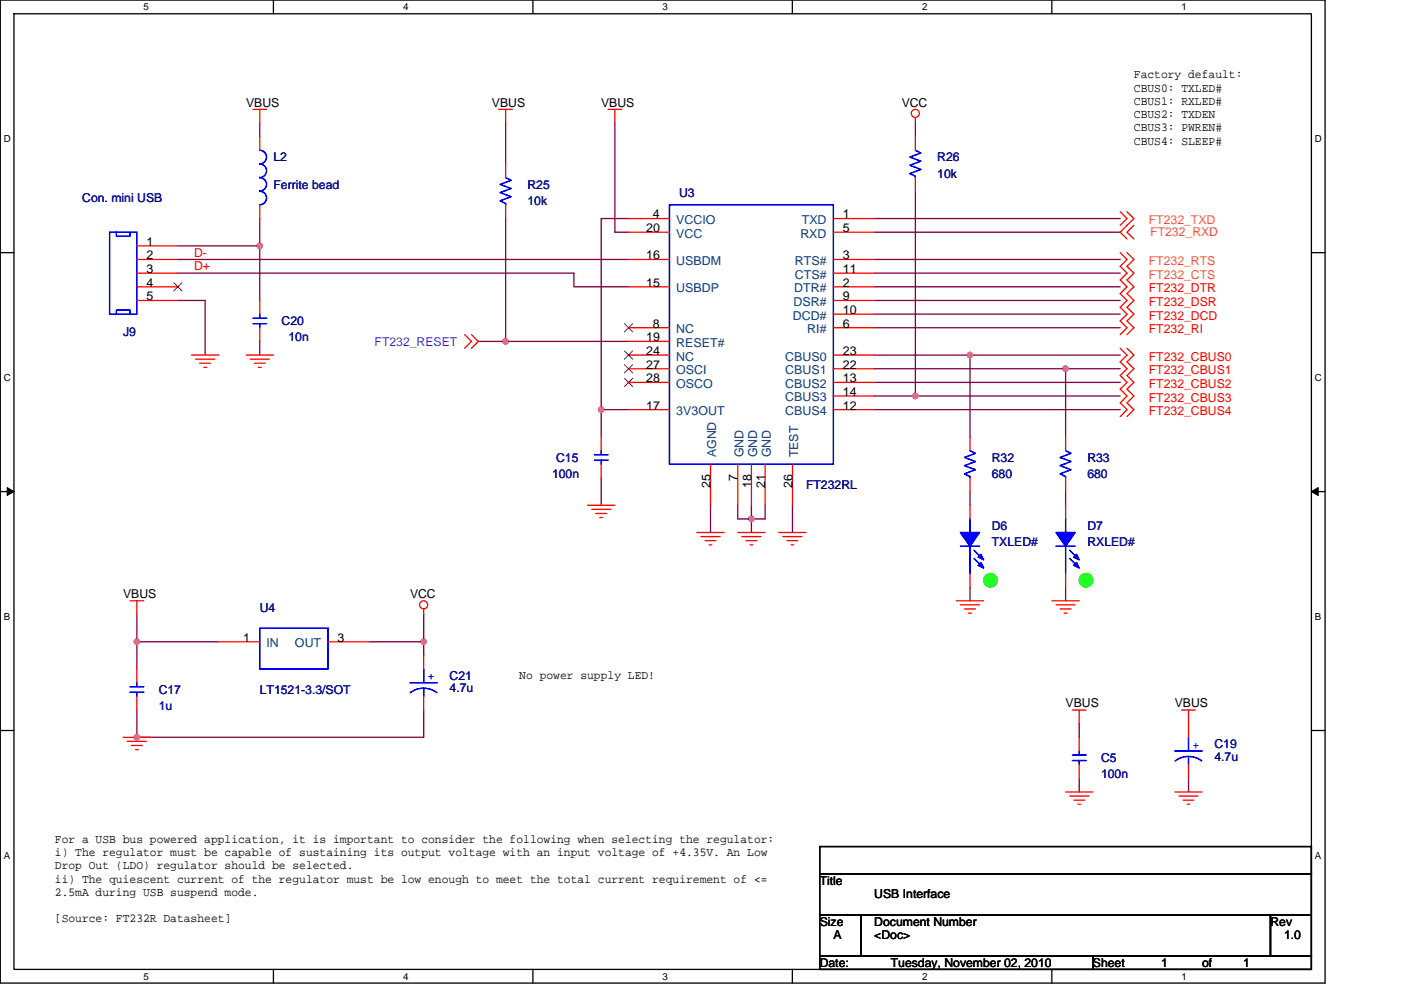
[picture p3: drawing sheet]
<svg xmlns="http://www.w3.org/2000/svg" width="297mm" height="210mm" viewBox="0 0 297 210" stroke-linecap="round" stroke-linejoin="round" font-family="sans-serif">
<path d="M.1 0h280.8v208.5h-280.8zM3 2.9h275v202.7h-275z" fill="none" stroke="#000" stroke-width=".28"/>
<g fill="#fff">
<path d="M30.5 .3h1.1v2.3h-1.1z"/>
<path d="M30.5 205.9h1.1v2.3h-1.1z"/>
</g>
<path d="M58 0v2.9M58 205.6v2.9" fill="none" stroke="#000" stroke-width=".28"/>
<g fill="#fff">
<path d="M85.5 .3h1.1v2.3h-1.1z"/>
<path d="M85.5 205.9h1.1v2.3h-1.1z"/>
</g>
<path d="M113 0v2.9M113 205.6v2.9" fill="none" stroke="#000" stroke-width=".28"/>
<g fill="#fff">
<path d="M140.5 .3h1.1v2.3h-1.1z"/>
<path d="M140.5 205.9h1.1v2.3h-1.1z"/>
</g>
<path d="M168 0v2.9M168 205.6v2.9" fill="none" stroke="#000" stroke-width=".28"/>
<g fill="#fff">
<path d="M195.5 .3h1.2v2.3h-1.2z"/>
<path d="M195.5 205.9h1.2v2.3h-1.2z"/>
</g>
<path d="M223 0v2.9M223 205.6v2.9" fill="none" stroke="#000" stroke-width=".28"/>
<g fill="#fff">
<path d="M250.5 .3h1.2v2.3h-1.2z"/>
<path d="M250.5 205.9h1.2v2.3h-1.2z"/>
<path d="M.8 28.3h1.5v2.3h-1.5z"/>
<path d="M278.8 28.3h1.5v2.3h-1.5z"/>
<path d="M.8 78.9h1.5v2.3h-1.5z"/>
<path d="M278.8 78.9h1.5v2.3h-1.5z"/>
</g>
<path d="M.1 53.6h2.9M278 53.6h2.9" fill="none" stroke="#000" stroke-width=".28"/>
<g fill="#fff">
<path d="M.8 129.6h1.4v2.3h-1.4z"/>
<path d="M278.8 129.6h1.4v2.3h-1.4z"/>
</g>
<path d="M.1 104.3h2.9M278 104.3h2.9" fill="none" stroke="#000" stroke-width=".28"/>
<path d="M1.5 103.4l1.5 .9-1.5 .8zM278 104.3l1.5-.9v1.7z" fill="#000" stroke="#000" stroke-width=".21"/>
<g fill="#fff">
<path d="M.8 180.3h1.4v2.3h-1.4z"/>
<path d="M278.8 180.3h1.4v2.3h-1.4z"/>
</g>
<path d="M.1 154.9h2.9M278 154.9h2.9M173.8 179.6h104.2v5.7h-104.2zM173.8 194h8.7v8.7h-8.7zM173.8 185.3h104.2v8.7h-104.2zM182.5 194h86.9v8.7h-86.9zM269.4 194h8.6v8.7h-8.6zM173.8 202.7h57.9v2.9h-57.9zM231.7 202.7h46.3v2.9h-46.3z" fill="none" stroke="#000" stroke-width=".28"/>
<g fill="none" stroke="#800040" stroke-width=".28">
<path d="M55.1 26.1v2.9M107.2 26.1v8.7M130.4 26.1v23.2h2.9M194.1 26.1v2.9M37.7 52.2h17.4M37.7 57.9h84v2.9h11.6M37.7 55h95.6M55.1 52.2v11.5M55.1 46.4v5.8M107.2 46.4v26M133.3 46.4h-5.8v40.5M185.4 46.4h52.1"/>
<path d="M185.4 49.3h52.1M185.4 55h52.1M185.4 57.9h52.1M194.1 40.6v43.4M37.7 63.7h5.8v11.6M55.1 72.4v2.9M101.4 72.4h5.8M107.2 72.4h26.1M185.4 78.2h40.5v14.5M185.4 60.8h52.1M185.4 63.7h52.1M185.4 66.6h52.1"/>
<path d="M185.4 69.5h52.1M185.4 75.3h20.3M205.7 75.3h31.8M205.7 75.3v17.4M225.9 78.2h11.6M127.5 86.9v5.8M127.5 86.9h5.8M185.4 81.1h52.1M185.4 86.9h52.1M185.4 84h8.7M194.1 84h43.4M127.5 101.4v5.8"/>
<path d="M150.6 107.2v5.7M156.4 107.2v2.9h2.9M159.3 107.2v2.9M159.3 110.1v2.8M162.2 107.2v2.9h-2.9M168 107.2v5.7M205.7 104.3v2.9M225.9 104.3v2.9M29 136.1h17.4M29 130.3v5.8M29 136.1v5.8M78.2 136.1h11.6v2.9"/>
<path d="M89.8 130.3v5.8M205.7 124.5v2.9M225.9 124.5v2.9M29 150.6v5.8h60.8v-5.8M228.8 153.5v2.9M228.8 165.1v2.9M252 165.1v2.9"/>
</g>
<g fill="#f0f" stroke="#f0f" stroke-width=".28">
<circle cx="127.5" cy="86.9" r=".57"/>
<circle cx="159.3" cy="110" r=".57"/>
<circle cx="107.2" cy="72.4" r=".57"/>
<circle cx="225.9" cy="78.2" r=".57"/>
<circle cx="194.1" cy="84" r=".57"/>
<circle cx="29" cy="136.1" r=".57"/>
<circle cx="89.8" cy="136.1" r=".57"/>
<circle cx="205.6" cy="75.3" r=".57"/>
<circle cx="29" cy="156.4" r=".57"/>
<circle cx="55.1" cy="52.1" r=".57"/>
</g>
<g fill="none" stroke="#f00" stroke-width=".28">
<path d="M53.6 23.2h2.9M55.1 23.2v2.9M55.1 29v2.9M105.7 23.2h2.9M107.2 23.2v2.9M107.2 34.8v2.9M128.9 23.2h2.9M130.4 23.2v2.9M194.1 24.9v1.2M194.1 29v2.9M194.1 37.7v2.9M29 55h8.7"/>
<path d="M29 57.9h8.7M29 52.2h8.7M55.1 43.5v2.9M107.2 43.5v2.9M133.3 46.4h8.6M133.3 49.3h8.6M133.3 55h8.6M176.7 46.4h8.7M176.7 49.3h8.7M176.7 55h8.7M176.7 57.9h8.7M237.5 44.9l1.4 1.5-1.4 1.4"/>
<path d="M237.5 53.6l1.4 1.4-1.4 1.5 1.4 1.4-1.4 1.5 1.4 1.4-1.4 1.5 1.4 1.4-1.4 1.5 1.4 1.4-1.4 1.5 1.4 1.4-1.4 1.5M238.9 44.9l1.5 1.5-2.9 2.9 1.4 1.4M238.9 53.6l1.5 1.4-1.5 1.5 1.5 1.4-1.5 1.5 1.5 1.4-1.5 1.5 1.5 1.4-1.5 1.5 1.5 1.4-1.5 1.5 1.5 1.4-1.5 1.5M240.4 47.8l-1.5 1.5 1.5 1.4M29 60.8h8.7M29 63.7h8.7M40.6 75.3h5.8M41.5 76.2h4M42.3 77h2.4M43.2 77.9h.6M52.2 75.3h5.8M53.1 76.2h4"/>
<path d="M53.9 77h2.3M54.8 77.9h.6M55.1 63.7v2.9M55.1 69.5v2.9M98.5 71l1.5 1.4-1.5 1.5M100 71l1.4 1.4-1.4 1.5M133.3 60.8h8.6M133.3 69.5h8.6M133.3 72.4h8.6M133.3 75.3h8.6M133.3 78.2h8.6M176.7 60.8h8.7"/>
<path d="M176.7 69.5h8.7M176.7 75.3h8.7M176.7 78.2h8.7M176.7 63.7h8.7M176.7 66.6h8.7M237.5 73.9l1.4 1.4-1.4 1.5 1.4 1.4-1.4 1.5 1.4 1.4-1.4 1.4 1.4 1.5-1.4 1.4 1.4 1.5-1.4 1.4M238.9 73.9l1.5 1.4-1.5 1.5 1.5 1.4-1.5 1.5 1.5 1.4-1.5 1.4 1.5 1.5-1.5 1.4 1.5 1.5-1.5 1.4M127.5 92.7v2.9M127.5 98.5v2.9M133.3 81.1h8.6M133.3 86.9h8.6M150.6 98.5v8.7"/>
<path d="M156.4 98.5v8.7M159.3 98.5v8.7M162.2 98.5v8.7M168 98.5v8.7M176.7 81.1h8.7M176.7 86.9h8.7M176.7 84h8.7M205.7 92.7v2.9M225.9 92.7v2.9M124.6 107.2h5.8M125.5 108h4M126.3 108.9h2.3"/>
<path d="M127.2 109.8h.6M147.7 112.9h5.8M148.6 113.8h4.1M149.5 114.7h2.3M150.3 115.6h.6M156.4 112.9h5.8M157.3 113.8h4.1M158.2 114.7h2.3M159 115.6h.6M165.1 112.9h5.8M166 113.8h4M166.9 114.7h2.3"/>
<path d="M167.7 115.6h.6M205.7 101.4v2.9M205.7 107.2v2.9M225.9 101.4v2.9M225.9 107.2v2.9M27.6 127.4h2.9M29 127.4v2.9M46.4 136.1h8.7M69.6 136.1h8.6M89.8 129.2v1.1M89.8 139v2.9M202.8 127.4h5.8"/>
<path d="M203.6 128.3h4.1M204.5 129.2h2.3M205.4 130h.5M205.7 121.6v2.9M223 127.4h5.8M223.9 128.3h4M224.8 129.2h2.3M225.6 130h.6M225.9 121.6v2.9M26.1 156.4h5.8M27 157.2h4M27.9 158.1h2.3"/>
<path d="M28.7 159h.6M29 141.9v2.9M29 147.7v2.9M89.8 147.7v2.9M227.4 150.6h2.9M228.8 150.6v2.9M228.8 156.4v2.9M250.5 150.6h2.9M252 150.6v5.8M225.9 168h5.8M226.8 168.8h4M227.7 169.7h2.3"/>
<path d="M228.5 170.6h.6M228.8 162.2v2.9M249.1 168h5.8M250 168.8h4M250.8 169.7h2.3M251.7 170.6h.6M252 162.2v2.9"/>
<circle cx="194.1" cy="24.1" r=".86"/>
<circle cx="89.8" cy="128.3" r=".86"/>
</g>
<g fill="#0f0" stroke="#0f0" stroke-width=".28">
<circle cx="210" cy="123.1" r="1.44"/>
<circle cx="230.2" cy="123.1" r="1.44"/>
</g>
<g fill="none" stroke="#00f" stroke-width=".28">
<path d="M55.1 37.7h-.1a1.43 1.43 0 0 1 1.5 1.4 1.43 1.43 0 0 1-1.5 1.4v.1a1.44 1.44 0 0 1 1.5 1.4 1.44 1.44 0 0 1-1.5 1.4h.1M55.1 31.9h-.1a1.44 1.44 0 0 1 1.5 1.4 1.44 1.44 0 0 1-1.5 1.5 1.44 1.44 0 0 1 1.5 1.4 1.44 1.44 0 0 1-1.5 1.5h.1M107.2 37.7l1.2 .5-2.4 .9 2.4 .9-2.4 .9 2.4 .8-2.4 .9 1.2 .6v.3M194.1 31.9l1.1 .5-2.3 .9 2.3 .9-2.3 .9 2.3 .8-2.3 .9 1.2 .6v.3M23.2 49.3h5.8v17.3h-5.8zM24.7 49.3v.8h2.9v-.8M141.9 43.5h34.8v55h-34.8zM24.7 66.6v-.8h2.9v.8M53.6 68.6h2.9M53.6 67.5h2.9M55.1 66.6v.9M55.1 68.6v.9"/>
<path d="M126 97.6h2.9M126 96.5h2.9M127.5 95.6v.9M127.5 97.6v.9M205.7 95.6l1.1 .6-2.3 .8 2.3 .9-2.3 .9 2.3 .8-2.3 .9 1.2 .6v.3M225.9 95.6l1.2 .6-2.3 .8 2.3 .9-2.3 .9 2.3 .8-2.3 .9 1.1 .6v.3M203.6 115.8h4.1M205.7 110.1v2.8M205.7 115.8v5.8M206.5 116.7l1.8 1.7M206.5 118.4l1.8 1.8M223.9 115.8h4"/>
<path d="M225.9 110.1v2.8M225.9 115.8v5.8M226.8 116.7l1.7 1.7M226.8 118.4l1.7 1.8M55.1 133.2h14.5v8.7h-14.5zM27.6 146.8h2.9M27.6 145.7h2.9M29 144.8v.9M29 146.8v.9M86.9 144.8h5.8M87 146.9a4.6 4.6 0 0 1 5.6 0M89.8 146v1.7"/>
<path d="M89.8 141.9v2.9M228.8 159.3v.8M249.1 159.3h5.8M252 156.4v2.9M227.4 161.3h2.9M227.4 160.1h2.9M228.8 161.3v.9M249.1 161.4a4.6 4.6 0 0 1 5.7 0M252 160.4v1.8"/>
</g>
<path d="M36.8 60l1.8 1.7M38.6 60l-1.8 1.7M132.4 68.6l1.8 1.8M132.4 74.4l1.8 1.8M132.4 77.3l1.8 1.8M134.1 68.6l-1.7 1.8M134.1 74.4l-1.7 1.8M134.1 77.3l-1.7 1.8M132.4 80.2l1.8 1.8M134.1 80.2l-1.7 1.8" fill="none" stroke="#804000" stroke-width=".21"/>
<g fill="#00f" stroke="#00f" stroke-width=".28">
<path d="M223.9 112.9h4l-2 2.9z" fill-rule="evenodd"/>
<path d="M228.2 119.3l.6 1.2-1.1-.6z" fill-rule="evenodd"/>
<path d="M228.2 117.6l.6 1.1-1.1-.5z" fill-rule="evenodd"/>
<path d="M223.9 112.9h4l-2 2.9z" fill-rule="evenodd"/>
<path d="M228.2 119.3l.6 1.2-1.1-.6z" fill-rule="evenodd"/>
<path d="M228.2 117.6l.6 1.1-1.1-.5z" fill-rule="evenodd"/>
<path d="M203.6 112.9h4.1l-2 2.9z" fill-rule="evenodd"/>
<path d="M208 119.3l.6 1.2-1.2-.6z" fill-rule="evenodd"/>
<path d="M208 117.6l.6 1.1-1.2-.5z" fill-rule="evenodd"/>
<path d="M203.6 112.9h4.1l-2 2.9z" fill-rule="evenodd"/>
<path d="M208 119.3l.6 1.2-1.2-.6z" fill-rule="evenodd"/>
<path d="M208 117.6l.6 1.1-1.2-.5z" fill-rule="evenodd"/>
</g>
<g font-size="2.6">
<text x="240.4" y="16.6">Factory default:</text>
<text x="52.2" y="22.6">VBUS</text>
<text x="104.3" y="22.6">VBUS</text>
<text x="127.5" y="22.6">VBUS</text>
<text x="191.2" y="22.6">VCC</text>
<text x="240.4" y="19.4">CBUS0: TXLED#</text>
<text x="240.4" y="22.2">CBUS1: RXLED#</text>
<text x="240.4" y="25">CBUS2: TXDEN</text>
<text x="240.4" y="27.9">CBUS3: PWREN#</text>
<text x="240.4" y="30.7">CBUS4: SLEEP#</text>
<text x="138.4" y="46.3">4</text>
<text x="178.7" y="46.3">1</text>
<text x="31" y="52.1">1</text>
<text x="137" y="49.2">20</text>
<text x="178.7" y="49.2">5</text>
<text x="31" y="55">2</text>
<text x="31" y="57.9">3</text>
<text x="137" y="55">16</text>
<text x="178.7" y="55">3</text>
<text x="178.7" y="57.9">11</text>
<text x="31" y="60.8">4</text>
<text x="31" y="63.7">5</text>
<text x="137" y="60.8">15</text>
<text x="178.7" y="60.8">2</text>
<text x="178.7" y="63.7">9</text>
<text x="138.4" y="69.5">8</text>
<text x="178.7" y="66.6">10</text>
<text x="178.7" y="69.5">6</text>
<text x="137" y="72.4">19</text>
<text x="137" y="75.3">24</text>
<text x="178.7" y="75.3">23</text>
<text x="137" y="78.2">27</text>
<text x="137" y="81.1">28</text>
<text x="178.7" y="78.2">22</text>
<text x="178.7" y="81.1">13</text>
<text x="178.7" y="84">14</text>
<text x="137" y="86.9">17</text>
<text x="178.7" y="86.9">12</text>
<text x="156.4" y="102" transform="rotate(-90 156.4 102)">7</text>
<text x="150.6" y="103.4" transform="rotate(-90 150.6 103.4)">25</text>
<text x="159.3" y="103.4" transform="rotate(-90 159.3 103.4)">18</text>
<text x="162.2" y="103.4" transform="rotate(-90 162.2 103.4)">21</text>
<text x="168" y="103.4" transform="rotate(-90 168 103.4)">26</text>
<text x="26.1" y="126.9">VBUS</text>
<text x="86.9" y="126.9">VCC</text>
<text x="51.6" y="136.1">1</text>
<text x="71.6" y="136.1">3</text>
<text x="110.1" y="144">No power supply LED!</text>
<text x="225.9" y="150">VBUS</text>
<text x="249.1" y="150">VBUS</text>
<text x="11.6" y="178.8">For a USB bus powered application, it is important to consider the following when selecting the regulator:</text>
<text x="11.6" y="181.6">i) The regulator must be capable of sustaining its output voltage with an input voltage of +4.35V. An Low</text>
<text x="11.6" y="184.4">Drop Out (LDO) regulator should be selected.</text>
<text x="11.6" y="187.2">ii) The quiescent current of the regulator must be low enough to meet the total current requirement of &lt;=</text>
<text x="11.6" y="190">2.5mA during USB suspend mode.</text>
<text x="173.8" y="187.7">Title</text>
<text x="185.4" y="190.6">USB Interface</text>
<text x="11.6" y="195.6">[Source: FT232R Datasheet]</text>
<text x="173.8" y="196.4">Size</text>
<text x="185.4" y="196.4">Document Number</text>
<text x="269.4" y="196.4">Rev</text>
<text x="176.7" y="199.3">A</text>
<text x="185.4" y="199.3">&lt;Doc&gt;</text>
<text x="272.2" y="199.3">1.0</text>
<text x="173.8" y="205">Date:</text>
<text x="188.9" y="205">Tuesday, November 02, 2010</text>
<text x="231.7" y="205">Sheet</text>
<text x="246.2" y="205">1</text>
<text x="254.9" y="205">of</text>
<text x="263.6" y="205">1</text>
</g>
<g font-size="2.6" fill="#000080">
<text x="58" y="34.2">L2</text>
<text x="198.7" y="34.2">R26</text>
<text x="58" y="40">Ferrite bead</text>
<text x="111.8" y="40">R25</text>
<text x="144" y="41.7">U3</text>
<text x="198.7" y="37.7">10k</text>
<text x="17.4" y="42.9">Con. mini USB</text>
<text x="111.8" y="43.5">10k</text>
<text x="26.1" y="71.3">J9</text>
<text x="59.7" y="69">C20</text>
<text x="61.2" y="72.4">10n</text>
<text x="117" y="101.4">100n</text>
<text x="117.9" y="97.9">C15</text>
<text x="210.3" y="97.9">R32</text>
<text x="210.3" y="101.4">680</text>
<text x="230.5" y="97.9">R33</text>
<text x="230.5" y="101.4">680</text>
<text x="170.9" y="103.7">FT232RL</text>
<text x="210.3" y="112.4">D6</text>
<text x="230.5" y="112.4">D7</text>
<text x="210.3" y="115.9">TXLED#</text>
<text x="230.5" y="115.9">RXLED#</text>
<text x="55.1" y="129.8">U4</text>
<text x="33.7" y="147.1">C17</text>
<text x="55.1" y="147.1">LT1521-3.3/SOT</text>
<text x="95.3" y="144.2">C21</text>
<text x="95.3" y="146.9">4.7u</text>
<text x="33.7" y="150.6">1u</text>
<text x="233.4" y="161.6">C5</text>
<text x="257.5" y="158.7">C19</text>
<text x="257.5" y="161.3">4.7u</text>
<text x="233.4" y="165.1">100n</text>
</g>
<g font-size="2.6" fill="#004080">
<text x="143.4" y="47.5">VCCIO</text>
<text x="170" y="47.5">TXD</text>
<text x="143.4" y="50.4">VCC</text>
<text x="169.7" y="50.4">RXD</text>
<text x="143.4" y="56.2">USBDM</text>
<text x="168.5" y="56.2">RTS#</text>
<text x="168.5" y="59.1">CTS#</text>
<text x="143.4" y="62">USBDP</text>
<text x="168.2" y="64.9">DSR#</text>
<text x="168.4" y="62">DTR#</text>
<text x="143.4" y="70.7">NC</text>
<text x="168.1" y="67.8">DCD#</text>
<text x="171.2" y="70.7">RI#</text>
<text x="143.4" y="73.6">RESET#</text>
<text x="143.4" y="76.5">NC</text>
<text x="166.5" y="76.5">CBUS0</text>
<text x="143.4" y="79.4">OSCI</text>
<text x="143.4" y="82.3">OSCO</text>
<text x="166.5" y="79.4">CBUS1</text>
<text x="166.5" y="82.3">CBUS2</text>
<text x="143.4" y="88.1">3V3OUT</text>
<text x="166.5" y="85.2">CBUS3</text>
<text x="166.5" y="88.1">CBUS4</text>
<text x="151.8" y="97" transform="rotate(-90 151.8 97)">AGND</text>
<text x="157.6" y="97" transform="rotate(-90 157.6 97)">GND</text>
<text x="160.5" y="97" transform="rotate(-90 160.5 97)">GND</text>
<text x="163.4" y="97" transform="rotate(-90 163.4 97)">GND</text>
<text x="169.2" y="97" transform="rotate(-90 169.2 97)">TEST</text>
<text x="56.5" y="137.3">IN</text>
<text x="62.5" y="137.3">OUT</text>
</g>
<g font-size="2.6" fill="#ff8000">
<text x="243.6" y="47.5">FT232_TXD</text>
<text x="243.9" y="50.1">FT232_RXD</text>
<text x="243.6" y="56.2">FT232_RTS</text>
<text x="243.6" y="59.1">FT232_CTS</text>
</g>
<g font-size="2.6" fill="#f00">
<text x="41.2" y="57.4">D+</text>
<text x="41.2" y="54.5">D-</text>
<text x="243.6" y="62">FT232_DTR</text>
<text x="243.6" y="64.9">FT232_DSR</text>
<text x="243.6" y="67.8">FT232_DCD</text>
<text x="243.6" y="70.7">FT232_RI</text>
<text x="243.6" y="76.5">FT232_CBUS0</text>
<text x="243.6" y="79.4">FT232_CBUS1</text>
<text x="243.6" y="82.3">FT232_CBUS2</text>
<text x="243.6" y="85.2">FT232_CBUS3</text>
<text x="243.6" y="88.1">FT232_CBUS4</text>
</g>
<text font-size="2.6" fill="#8000ff" x="79.4" y="73.3">FT232_RESET</text>
<g font-size="2.6" fill="#00f">
<text x="90.7" y="144.3">+</text>
<text x="252.9" y="158.8">+</text>
</g>
<g font-size="2.1">
<text x="30.5" y="2.2">5</text>
<text x="85.5" y="2.2">4</text>
<text x="140.5" y="2.2">3</text>
<text x="195.5" y="2.2">2</text>
<text x="250.5" y="2.2">1</text>
<text x=".8" y="30.1">D</text>
<text x="278.8" y="30.1">D</text>
<text x=".8" y="80.8">C</text>
<text x="278.8" y="80.8">C</text>
<text x=".8" y="131.4">B</text>
<text x="278.8" y="131.4">B</text>
<text x=".8" y="182.1">A</text>
<text x="278.8" y="182.1">A</text>
<text x="30.5" y="207.8">5</text>
<text x="85.5" y="207.8">4</text>
<text x="140.5" y="207.8">3</text>
<text x="195.5" y="207.8">2</text>
<text x="250.5" y="207.8">1</text>
</g>
</svg>
